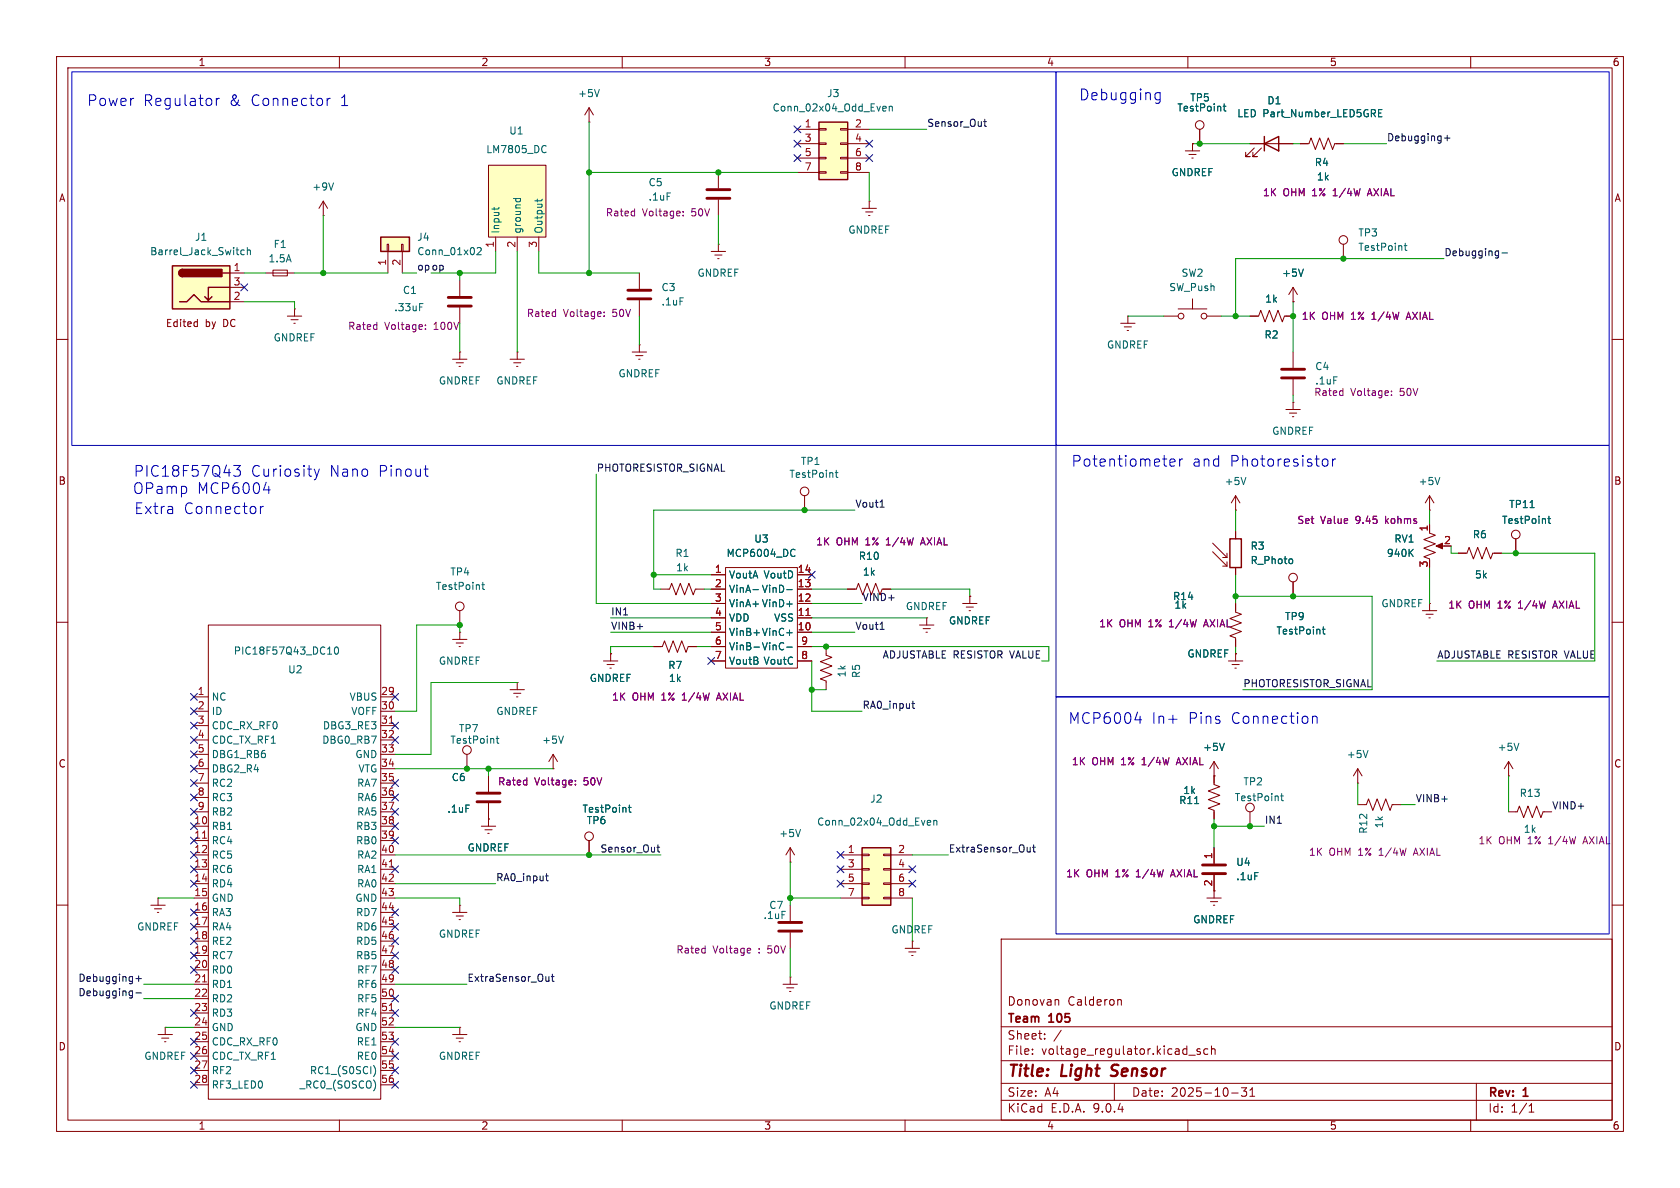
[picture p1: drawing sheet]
<svg xmlns="http://www.w3.org/2000/svg" width="297mm" height="210mm" viewBox="0 0 297 210" stroke-linecap="round" stroke-linejoin="round" font-family="sans-serif">
<g fill="none" stroke="#840000" stroke-width=".18">
<path d="M10 10h277v190h-277zM12 12h273v186h-273zM60 10v2M110 10v2M160 10v2M210 10v2M260 10v2M10 60h2M285 60h2M10 110h2M285 110h2M10 160h2"/>
<path d="M177 166h108v32h-108zM186.7 176.7h.3l.2 .2v.8M197.7 176.8h.5v.9M285 160h2M60 198v2M110 198v2M160 198v2M177 194.5h108M177 191.5h108M177 187.5h108M177 181.5h108M182.5 186.3v.1"/>
<path d="M182.5 185.5v.1M184.7 183.6v.1M184.7 182.8v.1M187.6 182.1l-1.3 2M197 191.5v3M210 198v2M210.2 186.5h1.1M212.2 185.5l-.4-.1-.2 .2 .1 .2 .5 .2v.3h-.6M213.5 185.5l-.4-.1-.3 .3v.4l.2 .2h.5M214.2 185.5l.2-.1 .3 .1 .1 .9M214.2 184.9v1.5M217.7 193.2h1.2"/>
<path d="M219.5 192.3h.9l-.5 .6 .4 .1v.7l-.2 .1h-.4l-.2-.1M221 193.8h.8M221 192.7l.4-.4v1.5M260 198v2M261 191.5v6.5M270.3 196.6h.9M270.3 195.5l.4-.4v1.5"/>
</g>
<path d="M196.4 190.1l.2 .1M196.7 188.4l-.1 .2v.4" fill="none" stroke="#840000" stroke-width=".4"/>
<path d="M144.8 21.6h5.1v10.2h-5.1z" fill="#ffffc2"/>
<path d="M144.8 21.6h5.1v10.2h-5.1zM223.5 25.4l2.6-1.3v2.6zM223.5 24.1v2.6" fill="none" stroke="#840000" stroke-width=".25"/>
<g fill="none" stroke="#840000" stroke-width=".18">
<path d="M104.1 19.1l-.7 1.2M104.1 19.1l.8 1.2M104.1 19.1v2.5M104.1 21.6h.1M127 30.5v2.8M127 35.3v2.8M141 22.9h3.8M141 25.4h3.8M141 27.9h3.8M141 30.5h3.8M144.8 22.7h1.2v.3h-1.2zM144.8 25.3h1.2v.2h-1.2z"/>
<path d="M144.8 27.8h1.2v.3h-1.2zM144.8 30.4h1.2v.2h-1.2zM148.6 22.7h1.3v.3h-1.3zM148.6 25.3h1.3v.2h-1.3zM148.6 27.8h1.3v.3h-1.3zM148.6 30.4h1.3v.2h-1.3zM149.9 22.9h3.8M149.9 25.4h3.8M149.9 27.9h3.8M149.9 30.5h3.8M152.4 36.8h2.5M153 37.5h1.3"/>
<path d="M153.5 38.1h.3M153.7 35.6h.1M153.7 35.6v1.2M209.5 26.7h2.6M210.2 27.3h1.3M210.7 27.9h.2M210.8 25.4h.1M210.8 25.4v1.3M212.1 22.9v2.5M221 25.4h7.6M221.7 26.2l-1.5 1.5h.8h-.8v-.8M223 26.2l-1.5 1.5h.7h-.7v-.8"/>
<path d="M81.3 49.5v2.8M81.3 54.4v2.8M125.7 44.5h2.6M126.4 45.1h1.2M126.9 45.7h.2M127 43.2h.1M127 43.2v1.3M198.1 57.2h2.6M198.8 57.8h1.2M199.3 58.4h.2M199.4 55.9h.1M199.4 55.9v1.3"/>
<path d="M205.7 55.9h2.6M208.3 54.6h5.1M210.8 52.8v1.8M213.4 55.9h2.5M237.5 43.2v2.5M80 63.5h2.5M80.6 64.1h1.3M81.2 64.8h.2M81.3 62.2h.1M81.3 62.2v1.3M142.2 87.6v2.6M36.8 110.5h30.5v83.8h-30.5z"/>
<path d="M125.7 101.6h2.6M125.7 104.1h2.6M125.7 106.7h2.6M125.7 109.2h2.6M125.7 111.8h2.6M125.7 114.3h2.6M125.7 116.8h2.6M128.3 100.3h12.7v17.8h-12.7zM141 101.6h2.5M141 104.1h2.5M141 106.7h2.5M141 109.2h2.5"/>
<path d="M141 111.8h2.5M141 114.3h2.5M141 116.8h2.5M218.4 106.7v1.5l1.1 .4-2.1 .7 2.1 .8-2.1 .8 2.1 .7-2.1 .8 1 .4v1.5M34.3 123.2h2.5M34.3 125.7h2.5M34.3 128.3h2.5M34.3 130.8h2.5M34.3 133.4h2.5M34.3 135.9h2.5M34.3 138.4h2.5M67.3 123.2h2.5"/>
<path d="M67.3 125.7h2.5M67.3 128.3h2.5M67.3 130.8h2.5M67.3 133.4h2.5M67.3 135.9h2.5M67.3 138.4h2.5M214.6 137.2h.1M214.6 134.6l-.7 1.3M214.6 134.6l.8 1.3M214.6 134.6v2.6M240 138.4h.1M240 135.9l-.7 1.3"/>
<path d="M240 135.9l.8 1.3M240 135.9v2.5M34.3 141h2.5M34.3 143.5h2.5M34.3 146.1h2.5M34.3 148.6h2.5M34.3 151.1h2.5M34.3 153.7h2.5M34.3 156.2h2.5M34.3 158.8h2.5M67.3 141h2.5M67.3 143.5h2.5"/>
<path d="M67.3 146.1h2.5M67.3 148.6h2.5M67.3 151.1h2.5M67.3 153.7h2.5M67.3 156.2h2.5M67.3 158.8h2.5M85.1 146.1h2.5M85.7 146.7h1.3M86.2 147.3h.3M86.4 144.8h.1M86.4 144.8v1.3M139.7 152.4h.1"/>
<path d="M139.7 149.9l-.8 1.2M139.7 149.9l.8 1.2M139.7 149.9v2.5M221 143.5v2.6M240 142.2h1.6l.3-1 .8 2.1 .8-2.1 .7 2.1 .8-2.1 .7 2.1 .4-1.1h1.5M34.3 161.3h2.5M34.3 163.8h2.5M34.3 166.4h2.5M34.3 168.9h2.5M34.3 171.5h2.5M34.3 174h2.5M34.3 176.5h2.5"/>
<path d="M34.3 179.1h2.5M67.3 161.3h2.5M67.3 163.8h2.5M67.3 166.4h2.5M67.3 168.9h2.5M67.3 171.5h2.5M67.3 174h2.5M67.3 176.5h2.5M67.3 179.1h2.5M34.3 181.6h2.5M34.3 184.2h2.5M34.3 186.7h2.5"/>
<path d="M34.3 189.2h2.5M34.3 191.8h2.5M67.3 181.6h2.5M67.3 184.2h2.5M67.3 186.7h2.5M67.3 189.2h2.5M67.3 191.8h2.5"/>
<circle cx="212.1" cy="22.1" r=".76"/>
<circle cx="208.8" cy="55.9" r=".51"/>
<circle cx="212.9" cy="55.9" r=".51"/>
<circle cx="237.5" cy="42.4" r=".76"/>
<circle cx="142.2" cy="86.9" r=".76"/>
<circle cx="221" cy="142.7" r=".76"/>
</g>
<g fill="none" stroke="#006464" stroke-width=".18">
<path d="M106 15.8l-.5 1.3M156.2 18.8h.4l.1 .3-.6 .1M156.6 19.6h-.4M157.2 18.9l.2-.1h.3l.1 .8M157.2 18.8v.8M216.2 18.8h.5M216.4 18.4v1l.3 .2M243.7 20h.4M244.3 19.4h-.6v1.2h.6M74.2 53.7h.6M248.2 43.4h.5M248.4 43v1.1l.3 .2"/>
<path d="M140.2 97.1l.3 .1M140.5 98.2l-.3 .2M147.7 83.6h.4M147.8 83.1v1.1l.3 .2M57.9 115.6h.7M59.2 114.5l.2-.1a.68 .68 0 0 1 .5 .6 .68 .68 0 0 1-.5 .6l-.2-.1-.1-.3zM133.1 104.2h1M133.3 114.4h1M139.1 114.4h1M139.1 104.2h1M139.1 106.8h1M139.1 111.9h1"/>
<path d="M216.4 131.4l-.4 1.3M241.8 132.7l-.4 1.2M141.5 146.6l-.4 1.3M226.4 140.7h.5M226.6 140.3v1.1l.3 .1M66 188.4a1.46 1.46 0 0 1 0 1.9"/>
</g>
<path d="M125 33.5h4M125 35.1h4M79.2 52.6h4.1M79.2 54.1h4.1" fill="none" stroke="#840000" stroke-width=".51"/>
<path d="M120.8 38.1v.1M120.8 37.4v.1M75.2 58.1v.1M75.2 57.5v.1" fill="none" stroke="#840084" stroke-width=".18"/>
<path d="M142.5 108.8h.7M68.8 127.9h.7M35.8 148.2h.7M68.8 153.3h.7M35.8 173.6h.7M68.8 178.7h.7" fill="none" stroke="#a90000" stroke-width=".18"/>
<path d="M86.4 29.2h10.1v12.7h-10.1z" fill="#ffffc2"/>
<g fill="none" stroke="#840000" stroke-width=".18">
<path d="M57.1 38.1h.1M57.1 35.6l-.7 1.2M57.1 35.6l.8 1.2M57.1 35.6v2.5M86.4 29.2h10.1v12.7h-10.1zM87.6 41.9v2.6M91.4 41.9v2.6M95.2 41.9v2.6M113 48.3v2.8M113 53.1v2.8M90.2 63.5h2.5M90.8 64.1h1.3"/>
<path d="M91.3 64.8h.3M91.4 62.2h.1M91.4 62.2v1.3M111.8 62.2h2.5M112.4 62.9h1.3M112.9 63.5h.3M113 61h.1M113 61v1.2M227.3 72.4h2.6M228 73h1.2M228.5 73.7h.2M228.6 71.1h.1"/>
<path d="M228.6 71.1v1.3M214.4 96l2.5 2.6M214.4 97.5l2.5 2.6M216.2 98.6h.7M216.9 97.8v.8M216.9 99.3v.8M218.4 90.2h.1M218.4 87.6v2.6M218.4 94v1.3M218.4 87.6l-.7 1.3M218.4 87.6l.8 1.3M252.7 90.2h.1"/>
<path d="M252.7 94.2l1 .4-2 .8 2 .7-2 .8 2 .8-2 .7 1 .4v.3M252.7 87.6l-.7 1.3M252.7 87.6l.8 1.3M252.7 87.6v2.6M252.7 92.7v1.3M254.3 96.5h1M257.8 97.8h1.5l.4-1 .8 2 .7-2 .8 2 .8-2 .7 2 .4-1h1.5M268 95.3v2.5M80 113h2.5M80.6 113.7h1.3M81.2 114.3h.2M81.3 111.8h.1"/>
<path d="M81.3 108v2.5M81.3 111.8v1.2M106.7 116.8h2.5M107.3 117.5h1.3M107.8 118.1h.3M107.9 115.6h.1M107.9 115.6v1.2M115.6 114.3h1.5l.4-1 .7 2 .8-2 .8 2 .7-2 .8 2 .4-1h1.5M116.8 104.1h1.6l.3-1 .8 2.1 .8-2.1 .7 2.1 .8-2.1 .8 2.1 .3-1.1h1.6M146 114.3v1.5l1.1 .4-2.1 .8 2.1 .7-2.1 .8 2.1 .8-2.1 .7 1 .4v1.5M149.9 104.1h1.5l.4-1 .7 2.1 .8-2.1 .8 2.1 .7-2.1 .8 2.1 .4-1.1h1.5M170.2 106.7h2.5"/>
<path d="M170.8 107.3h1.3M171.3 108h.3M171.4 105.4h.1M171.4 105.4v1.3M216.2 100.1h.7M217.2 116.8h2.5M217.8 117.5h1.3M218.3 118.1h.3M218.4 115.6h.1M218.4 100.3v1.3M218.4 115.6v1.2M228.6 102.9v2.5"/>
<path d="M251.5 108h2.5M252.1 108.6h1.3M252.6 109.2h.3M252.7 106.7h.1M252.7 106.7v1.3M86.4 137.2v2.8M90.2 121.9h2.5M90.8 122.6h1.3M91.3 123.2h.3M91.4 120.7h.1M91.4 120.7v1.2M97.8 135.9h.1"/>
<path d="M97.8 133.4l-.8 1.2M97.8 133.4l.8 1.2M97.8 133.4v2.5M214.6 137.2v1.5l1 .4-2 .7 2 .8-2 .8 2 .7-2 .8 1 .4v1.5M266.7 137.2h.1M266.7 134.6l-.8 1.3M266.7 134.6l.8 1.3M266.7 134.6v2.6M27.9 158.8h.1M27.9 158.8v1.2M86.4 142v2.8M104.1 148.6v2.5"/>
<path d="M213.4 158.8h2.5M214 159.4h1.3M214.6 157.5h.1M214.6 149.9v2.8M214.6 154.7v4.1M266.7 143.5h1.5l.4-1 .8 2 .7-2 .8 2 .8-2 .7 2 .4-1h1.5M26.7 160h2.5M27.3 160.7h1.3M27.8 161.3h.3M80 161.3h2.5M80.6 161.9h1.3M81.2 162.6h.2"/>
<path d="M81.3 160h.1M81.3 160v1.3M138.4 174h2.6M139.1 174.6h1.2M139.6 175.3h.2M139.7 172.7h.1M139.7 172.7v1.3M214.5 160h.3M27.9 182.9h2.6M28.6 183.5h1.2M29.1 184.2h.2M29.2 181.6h.1"/>
<path d="M29.2 181.6v1.3M80 182.9h2.5M80.6 183.5h1.3M81.2 184.2h.2M81.3 181.6h.1M81.3 181.6v1.3"/>
<circle cx="268" cy="94.5" r=".76"/>
<circle cx="81.3" cy="107.2" r=".76"/>
<circle cx="228.6" cy="102.1" r=".76"/>
<circle cx="104.1" cy="147.8" r=".76"/>
</g>
<g fill="none" stroke="#006464" stroke-width=".18">
<path d="M59 32.3l-.5 1.3M87.4 36.6v.5M88.2 36.6l-.1 .3M90.7 35.1h1.3M91.2 35.1v.3M92 35.1v.3M95 35.2v.5M95.8 35.2l-.2 .3h-1M96.3 25.7l.2 .1M96.5 26.9l-.2 .1M220.3 84.4l-.5 1.3M228.4 98.9l.1 .1-.1 .6"/>
<path d="M249.3 97.6l.5 .8M249.8 97.1l-.7 .7M254.5 84.4l-.4 1.3M270.5 89.7h.7M273.6 91.7h.5M273.8 91.3v1l.3 .2M85.2 103.4h.5M85.4 102.9v1.1l.3 .2M233.8 111.2h.5M233.9 110.8v1.1l.4 .2M99.6 130.1l-.4 1.3M268.5 131.4l-.4 1.3"/>
<path d="M111.1 142.7h.5M111.3 142.3v1.1l.3 .2M211.2 142.1h.7"/>
</g>
<path d="M111 51.3h4.1M111 52.8h4.1M84.3 140.2h4.1M84.3 141.7h4.1M212.6 152.9h4.1M212.6 154.4h4.1" fill="none" stroke="#840000" stroke-width=".51"/>
<path d="M106.8 55.8v.2M106.8 55.2v.1M101.7 138.6v.2M101.7 138v.1" fill="none" stroke="#840084" stroke-width=".18"/>
<path d="M217.4 95.3h2.1v5h-2.1z" fill="none" stroke="#840000" stroke-width=".25"/>
<path d="M253.9 96.5l1.1-.5v1z" fill="#840000" stroke="#840000" stroke-width=".18"/>
<path d="M67.3 41.9h5.1v2.6h-5.1z" fill="#ffffc2"/>
<path d="M67.3 41.9h5.1v2.6h-5.1z" fill="none" stroke="#840000" stroke-width=".25"/>
<g fill="none" stroke="#840000" stroke-width=".18">
<path d="M50.8 55.9h2.5M51.4 56.5h1.3M51.9 57.2h.3M52.1 54.6h.1M52.1 54.6v1.3M68.5 43.2h.2v1.3h-.2zM68.6 44.5v3.8M71 43.2h.2v1.3h-.2zM71.1 44.5v3.8M221 55.9h1.5l.4-1 .7 2 .8-2 .8 2 .7-2 .8 2 .4-1h1.5M228.6 53.3h.1M228.6 50.8v2.5"/>
<path d="M228.6 50.8l-.8 1.3M228.6 50.8l.8 1.3M228.6 62.2v2.8M228.6 67.1v2.8M162.6 110.5h2.5M163.2 111.1h1.3M163.7 111.8h.3M163.8 109.2h.1M163.8 109.2v1.3M82.5 133.4v2.5"/>
<circle cx="82.5" cy="132.6" r=".76"/>
</g>
<path d="M84.4 43.9l.4-.1 .3 .3-.8 .9h.8M230.4 47.6l-.4 1.2M87.7 130.5h.5M87.9 130.1v1.1l.3 .2" fill="none" stroke="#006464" stroke-width=".18"/>
<path d="M226.6 65.3h4M226.6 66.8h4" fill="none" stroke="#840000" stroke-width=".51"/>
<path d="M246 69.8v.1M246 69.1v.2" fill="none" stroke="#840084" stroke-width=".18"/>
<path d="M152.4 149.9h5.1v10.1h-5.1z" fill="#ffffc2"/>
<path d="M152.4 149.9h5.1v10.1h-5.1z" fill="none" stroke="#840000" stroke-width=".25"/>
<g fill="none" stroke="#840000" stroke-width=".18">
<path d="M148.6 151.1h3.8M148.6 153.7h3.8M148.6 156.2h3.8M148.6 158.8h3.8M152.4 151h1.3v.3h-1.3zM152.4 153.5h1.3v.3h-1.3zM152.4 156.1h1.3v.2h-1.3zM152.4 158.6h1.3v.3h-1.3zM156.2 151h1.3v.3h-1.3zM156.2 153.5h1.3v.3h-1.3zM156.2 156.1h1.3v.2h-1.3zM156.2 158.6h1.3v.3h-1.3z"/>
<path d="M157.5 151.1h3.8M157.5 153.7h3.8M157.5 156.2h3.8M157.5 158.8h3.8"/>
</g>
<path d="M164.1 145l.4 .1v.2l-.6 .1M164.5 145.8l-.4 .1M165.1 145.1l.2-.1 .3 .1v.8M165.1 145v.9" fill="none" stroke="#006464" stroke-width=".18"/>
<path d="M30.5 47h10.1v7.6h-10.1z" fill="#ffffc2"/>
<path d="M30.5 47h10.1v7.6h-10.1zM31.7 53.3h1.3l1.3-1.2 1.3 1.2h5M32.3 47.6a.64 .64 0 0 0-.7 .7 .64 .64 0 0 0 .7 .6M37.5 52.5l-.7 .6M39.4 48.3h1.2M40.6 50.8h-3.8v2.3l-.6-.6" fill="none" stroke="#840000" stroke-width=".25"/>
<g fill="#840000" stroke="#840000" stroke-width=".25">
<path d="M31.8 47.8l.5-.2v1.3a.63 .63 0 0 1-.6-.4 .63 .63 0 0 1 .1-.7z"/>
<path d="M32.3 47.6h6.9v1.3h-6.9z"/>
</g>
<g fill="none" stroke="#840000" stroke-width=".18">
<path d="M210.8 25.4h.1M212.1 22.9v2.5M221 25.4h2.5M226.1 25.4h2.5M229.9 25.4h1.5l.4-1 .7 2 .8-2 .8 2 .7-2 .8 2 .4-1h1.5M34.5 56.9h.4M34.9 56.5v1.2M34.9 57.7h-.4M40.6 48.3h2.6M40.6 50.8h2.6M40.6 53.3h2.6M47 48.3h5.1"/>
<path d="M48.3 47.8h2.5v1h-2.5zM221 55.9h1.2M227.3 55.9h1.3M228.6 53.3h.1M218.4 94v1.3M252.7 92.7v1.3M257.8 97.8h1.3M264.2 97.8h1.2M268 95.3v2.5M107.9 115.6h.1M115.6 114.3h1.2M121.9 114.3h1.3"/>
<path d="M125.7 114.3h2.6M125.7 101.6h2.6M125.7 104.1h2.6M125.7 106.7h2.6M125.7 109.2h2.6M125.7 111.8h2.6M125.7 116.8h2.6M141 114.3h2.5M141 101.6h2.5M141 104.1h2.5M141 106.7h2.5M141 109.2h2.5"/>
<path d="M141 111.8h2.5M141 116.8h2.5M149.9 104.1h1.2M156.2 104.1h1.3M171.4 105.4h.1M218.4 115.6h.1M218.4 100.3v1.3M218.4 106.7v1.3M218.4 113v1.3M228.6 102.9v2.5M86.4 137.2v2.8M214.6 137.2h.1"/>
<path d="M214.6 137.2v1.2M86.4 144.8h.1M86.4 142v2.8M104.1 148.6v2.5M214.6 157.5h.1M214.6 143.5v1.3M214.6 149.9v2.8M214.6 154.7v2.8M139.7 160v2.8M139.7 164.8v2.8M160 167.6h2.6M160.7 168.3h1.2"/>
<path d="M161.2 168.9h.2M161.3 166.4h.1M161.3 166.4v1.2"/>
</g>
<g fill="none" stroke="#006464" stroke-width=".18">
<path d="M216.2 18.8h.5M216.4 18.4v1l.3 .2M243.7 20h.4M244.3 19.4h-.6v1.2h.6M43.2 44.2h-.4l-.2 .2 .1 .6h.5M43.7 44.3l.2-.1h.3l.1 .8M43.7 43.8v1.2M230.4 47.6l-.4 1.2M140.2 97.1l.3 .1M140.5 98.2l-.3 .2M228.4 98.9l.1 .1-.1 .6M249.3 97.6l.5 .8"/>
<path d="M249.8 97.1l-.7 .7M270.5 89.7h.7M273.6 91.7h.5M273.8 91.3v1l.3 .2M133.1 104.2h1M133.3 114.4h1M139.1 104.2h1M139.1 114.4h1M139.1 106.8h1M139.1 111.9h1M233.8 111.2h.5M233.9 110.8v1.1l.4 .2"/>
<path d="M216.4 131.4l-.4 1.3M111.1 142.7h.5M111.3 142.3v1.1l.3 .2M211.2 142.1h.7"/>
</g>
<path d="M137.7 163.1h4M137.7 164.6h4" fill="none" stroke="#840000" stroke-width=".51"/>
<path d="M101.7 138.6v.2M101.7 138v.1M132.5 167.6l.2 .3-.6 .2M132.6 168.4l-.1 .1" fill="none" stroke="#840084" stroke-width=".18"/>
<g fill="none" stroke="#0f0f0f" stroke-width=".18">
<path d="M173.9 21.5h.5M174.1 21.1v1.1l.3 .1M255.4 24.4h.9M255.9 23.9v1M265.5 44.7h1M155.6 89.7h.7M155.6 111.2h.7M161.2 124.4h.5M161.4 123.9v1.1l.3 .2M96.4 154.9h.5M96.6 154.4v1.1l.3 .2M116.1 149.8h.5"/>
<path d="M116.3 149.3v1.1l.3 .2M182.1 149.8v.8M182.1 150.5l-.3 .1M182.6 149.8h.4M182.7 149.3v1.1l.3 .2M24 173h1M24 175.5h1M24.5 172.5v1M97 172.6v.9M97 173.4l-.3 .1M97.5 172.6h.5M97.6 172.2v1.1l.4 .2"/>
</g>
<g fill="none" stroke="#009600" stroke-width=".18">
<path d="M57.1 38.1v10.2M104.1 30.5h36.9M104.1 21.6v26.7M127 38.1v5.1M153.7 22.9h10.1M153.7 30.5v5.1M210.8 25.4h10.2M228.6 25.4h1.3M237.5 25.4h7.6M43.2 48.3h3.8M43.2 53.3h8.9v1.3M52.1 48.3h16.5"/>
<path d="M71.1 48.3h2.6M81.3 48.3v1.2M81.3 57.2v5M87.6 44.5v3.8h-11.4M91.4 44.5v17.7M95.2 44.5v3.8h17.8M113 55.9v5.1M199.4 55.9h6.3M215.9 55.9h5.1M228.6 53.3v8.9M255.3 45.7h-36.9v10.2M228.6 69.9v1.2"/>
<path d="M105.4 83.8v22.9h20.3M151.1 90.2h-35.5v13.9h1.2M218.4 90.2v3.8M252.7 90.2v2.5M256.5 96.5v1.3h1.3M265.4 97.8h16.5v19h-27.9M81.3 111.8v-1.3h-7.6v15.2h-3.9M107.9 111.8h17.8M107.9 109.2h17.8M115.6 114.3h-7.7v1.3M115.6 101.6h10.1M123.2 114.3h2.5"/>
<path d="M124.5 104.1h1.2M143.5 111.8h7.6M143.5 109.2h20.3M143.5 114.3h41.9v2.5h-1.3M143.5 116.8v8.9h8.9M143.5 106.7h8.9M143.5 104.1h6.4M157.5 104.1h13.9v1.3M218.4 105.4h24.2v16.5h-22.9M218.4 101.6v5.1M218.4 114.3v1.3M252.7 100.3v6.4"/>
<path d="M69.8 135.9h28M86.4 135.9v1.3M91.4 120.7h-15.2v12.7h-6.4M143.5 121.9h2.5M240 138.4v3.8M266.7 137.2v6.3M27.9 158.8h6.4M69.8 158.8h11.5v1.2M69.8 151.1h47M69.8 156.2h17.8M139.7 158.8h8.9M139.7 152.4v7.6"/>
<path d="M161.3 151.1h6.3M161.3 158.8v7.6M214.6 144.8v5.1M214.6 146.1h8.9M247.6 142.2h2.6M25.4 174h8.9M25.4 176.5h8.9M69.8 174h12.7M139.7 167.6v5.1M29.2 181.6h5.1M69.8 181.6h11.5"/>
</g>
<g fill="none" stroke="#000084" stroke-width=".18">
<path d="M140.4 24.8l1.2 1.2M140.4 22.3l1.2 1.2M140.4 27.3l1.2 1.2M141.6 24.8l-1.2 1.2M141.6 22.3l-1.2 1.2M141.6 27.3l-1.2 1.2M153.1 24.8l1.2 1.2M153.1 27.3l1.2 1.2M154.3 24.8l-1.2 1.2M154.3 27.3l-1.2 1.2M42.6 50.2l1.2 1.2M43.8 50.2l-1.2 1.2"/>
<path d="M125.1 116.2l1.2 1.2M126.3 116.2l-1.2 1.2M142.9 101l1.2 1.2M144.1 101l-1.2 1.2M33.7 122.6l1.2 1.2M33.7 137.8l1.2 1.2M33.7 127.7l1.2 1.2M33.7 130.2l1.2 1.2M33.7 132.7l1.2 1.3M33.7 125.1l1.2 1.2M33.7 135.3l1.2 1.2M34.9 122.6l-1.2 1.2"/>
<path d="M34.9 137.8l-1.2 1.2M34.9 127.7l-1.2 1.2M34.9 130.2l-1.2 1.2M34.9 132.7l-1.2 1.3M34.9 125.1l-1.2 1.2M34.9 135.3l-1.2 1.2M69.2 127.7l1.3 1.2M69.2 130.2l1.3 1.2M69.2 122.6l1.3 1.2M69.2 137.8l1.3 1.2M70.5 127.7l-1.3 1.2M70.5 130.2l-1.3 1.2"/>
<path d="M70.5 122.6l-1.3 1.2M70.5 137.8l-1.3 1.2M33.7 155.6l1.2 1.2M33.7 153.1l1.2 1.2M33.7 150.5l1.2 1.2M33.7 142.9l1.2 1.2M33.7 145.4l1.2 1.3M33.7 148l1.2 1.2M33.7 140.4l1.2 1.2M34.9 155.6l-1.2 1.2M34.9 153.1l-1.2 1.2M34.9 150.5l-1.2 1.2"/>
<path d="M34.9 142.9l-1.2 1.2M34.9 145.4l-1.2 1.3M34.9 148l-1.2 1.2M34.9 140.4l-1.2 1.2M69.2 142.9l1.3 1.2M69.2 148l1.3 1.2M69.2 153.1l1.3 1.2M69.2 145.4l1.3 1.3M69.2 140.4l1.3 1.2M70.5 153.1l-1.3 1.2M70.5 142.9l-1.3 1.2M70.5 148l-1.3 1.2"/>
<path d="M70.5 145.4l-1.3 1.3M70.5 140.4l-1.3 1.2M148 150.5l1.2 1.2M148 153.1l1.2 1.2M148 155.6l1.2 1.2M149.2 150.5l-1.2 1.2M149.2 153.1l-1.2 1.2M149.2 155.6l-1.2 1.2M160.7 155.6l1.2 1.2M160.7 153.1l1.2 1.2M161.9 155.6l-1.2 1.2M161.9 153.1l-1.2 1.2"/>
<path d="M33.7 160.7l1.2 1.2M33.7 178.5l1.2 1.2M33.7 165.8l1.2 1.2M33.7 163.2l1.2 1.2M33.7 168.3l1.2 1.2M33.7 170.8l1.2 1.3M34.9 178.5l-1.2 1.2M34.9 165.8l-1.2 1.2M34.9 160.7l-1.2 1.2M34.9 163.2l-1.2 1.2M34.9 168.3l-1.2 1.2M34.9 170.8l-1.2 1.3"/>
<path d="M69.2 163.2l1.3 1.2M69.2 168.3l1.3 1.2M69.2 160.7l1.3 1.2M69.2 165.8l1.3 1.2M69.2 170.8l1.3 1.3M69.2 178.5l1.3 1.2M69.2 175.9l1.3 1.2M70.5 163.2l-1.3 1.2M70.5 168.3l-1.3 1.2M70.5 160.7l-1.3 1.2M70.5 165.8l-1.3 1.2M70.5 170.8l-1.3 1.3"/>
<path d="M70.5 178.5l-1.3 1.2M70.5 175.9l-1.3 1.2M33.7 191.2l1.2 1.2M33.7 188.6l1.2 1.2M33.7 183.5l1.2 1.3M33.7 186.1l1.2 1.2M34.9 191.2l-1.2 1.2M34.9 188.6l-1.2 1.2M34.9 183.5l-1.2 1.3M34.9 186.1l-1.2 1.2M69.2 191.2l1.3 1.2M69.2 188.6l1.3 1.2"/>
<path d="M69.2 183.5l1.3 1.3M69.2 186.1l1.3 1.2M70.5 191.2l-1.3 1.2M70.5 188.6l-1.3 1.2M70.5 183.5l-1.3 1.3M70.5 186.1l-1.3 1.2"/>
</g>
<g fill="none" stroke="#0000c2" stroke-width=".18">
<path d="M12.7 12.7h174v66h-174zM38.2 17.4v1.3M38.8 17.4l-.4 .1-.2 .3M57.8 17.4v1.3M58.4 17.4l-.4 .1-.2 .3M186.7 12.7h97.8v66h-97.8zM204.3 17.5l.3 .1h.5M205.1 16.4v1.5a.52 .52 0 0 1-.8 .3M205.1 16.5l-.5-.1-.3 .2M186.7 78.7h97.8v44.5h-97.8zM41.3 82.3h1.2l-.6 .7a.52 .52 0 0 1 .6 .4v.4l-.2 .3-.2 .1-.7-.1M46 89.5v1.3"/>
<path d="M46.6 89.5l-.4 .1-.2 .3M46.6 86.6h1.2M47.5 86v1.2M55.6 82.9l.4 1.3M56 84.2l-.2 .4-.2 .2M56.5 82.9l-.5 1.3M75 82.9h.7M75.3 84.1l.4 .1M206.8 81.8l.9-.2-.1-.4-.5-.1-.3 .3 .1 .9 .2 .1 .5-.1M208.5 81.1v1.3M209.1 81.1l-.4 .1-.2 .3M233.9 81.2a.52 .52 0 0 1 .9 .3v.5a.52 .52 0 0 1-.9 .3"/>
<path d="M235.6 81.1v1.3M236.1 81.1l-.3 .1-.2 .3M186.7 123.2h97.8v41.9h-97.8zM200.6 127.2h1.2M201.5 126.6v1.3M232 126.6v1.3M232 126.8a.47 .47 0 0 1 .8 .1v1"/>
</g>
<path d="M142.5 108.8h.7" fill="none" stroke="#a90000" stroke-width=".18"/>
<g fill="#009600" stroke="#009600" stroke-width=".18">
<circle cx="104.1" cy="30.5" r=".46"/>
<circle cx="127" cy="30.5" r=".46"/>
<circle cx="104.1" cy="48.3" r=".46"/>
<circle cx="57.1" cy="48.3" r=".46"/>
<circle cx="81.3" cy="48.3" r=".46"/>
<circle cx="104.1" cy="151.1" r=".46"/>
<circle cx="86.4" cy="135.9" r=".46"/>
<circle cx="115.6" cy="101.6" r=".46"/>
<circle cx="81.3" cy="110.5" r=".46"/>
<circle cx="82.5" cy="135.9" r=".46"/>
<circle cx="146" cy="114.3" r=".46"/>
<circle cx="143.5" cy="121.9" r=".46"/>
<circle cx="139.7" cy="158.8" r=".46"/>
<circle cx="142.2" cy="90.2" r=".46"/>
<circle cx="218.4" cy="55.9" r=".46"/>
<circle cx="237.5" cy="45.7" r=".46"/>
<circle cx="228.6" cy="55.9" r=".46"/>
<circle cx="212.1" cy="25.4" r=".46"/>
<circle cx="268" cy="97.8" r=".46"/>
<circle cx="221" cy="146.1" r=".46"/>
<circle cx="218.4" cy="105.4" r=".46"/>
<circle cx="228.6" cy="105.4" r=".46"/>
<circle cx="214.6" cy="146.1" r=".46"/>
</g>
<g font-size="2.8" fill="#840000">
<text x="178" y="190.9">Title:</text>
<text x="187.7" y="190.9">Light</text>
<text x="197.3" y="190.9">Sensor</text>
</g>
<g font-size="2.7" fill="#0000c2">
<text x="190.7" y="17.9">Debugging</text>
<text x="15.3" y="19">Power</text>
<text x="25.3" y="19">Regulator</text>
<text x="40.5" y="19">&amp;</text>
<text x="44.4" y="19">Connector</text>
<text x="60.3" y="19">1</text>
<text x="189.4" y="82.7">Potentiometer</text>
<text x="210.8" y="82.7">and</text>
<text x="217.5" y="82.7">Photoresistor</text>
<text x="23.4" y="87.5">OPamp</text>
<text x="23.7" y="84.5">PIC18F57Q43</text>
<text x="34.8" y="87.5">MCP6004</text>
<text x="44.4" y="84.5">Curiosity</text>
<text x="58.4" y="84.5">Nano</text>
<text x="67.1" y="84.5">Pinout</text>
<text x="23.6" y="91.1">Extra</text>
<text x="32.4" y="91.1">Connector</text>
<text x="188.8" y="128.2">MCP6004</text>
<text x="203.6" y="128.2">In+</text>
<text x="210.1" y="128.2">Pins</text>
<text x="217.7" y="128.2">Connection</text>
</g>
<g font-size="2.1" fill="#840000">
<text x="178" y="178">Donovan</text>
<text x="188.7" y="178">Calderon</text>
<text x="178" y="184">Sheet:</text>
<text x="178" y="181.2">Team</text>
<text x="185.5" y="181.2">105</text>
<text x="178" y="186.7">File:</text>
<text x="184.1" y="186.7">voltage_regulator.kicad_sch</text>
<text x="178" y="196.9">KiCad</text>
<text x="178" y="194.1">Size:</text>
<text x="184.7" y="194.1">A4</text>
<text x="185.7" y="196.9">E.D.A.</text>
<text x="193.3" y="196.9">9.0.4</text>
<text x="200" y="194.1">Date:</text>
<text x="207" y="194.1">2025-10-31</text>
<text x="263" y="194.3">Rev:</text>
<text x="263" y="196.9">Id:</text>
<text x="267.1" y="196.9">1/1</text>
<text x="269.4" y="194.3">1</text>
</g>
<g font-size="1.8" fill="#840000">
<text x="35" y="11.9">1</text>
<text x="85" y="11.9">2</text>
<text x="135" y="11.9">3</text>
<text x="185" y="11.9">4</text>
<text x="235" y="11.9">5</text>
<text x="285" y="11.9">6</text>
<text x="10.3" y="35.9">A</text>
<text x="285.3" y="35.9">A</text>
<text x="29.2" y="58">Edited</text>
<text x="36.3" y="58">by</text>
<text x="39.6" y="58">DC</text>
<text x="10.3" y="85.9">B</text>
<text x="285.3" y="85.9">B</text>
<text x="10.3" y="135.9">C</text>
<text x="285.3" y="135.9">C</text>
<text x="10.3" y="185.9">D</text>
<text x="285.3" y="185.9">D</text>
<text x="35" y="199.9">1</text>
<text x="85" y="199.9">2</text>
<text x="135" y="199.9">3</text>
<text x="185" y="199.9">4</text>
<text x="235" y="199.9">5</text>
<text x="285" y="199.9">6</text>
</g>
<g font-size="1.8" fill="#006464">
<text x="102.1" y="17.4">+5V</text>
<text x="146.1" y="17.4">J3</text>
<text x="89.9" y="24">U1</text>
<text x="136.5" y="19.9">Conn_02x04_Odd_Even</text>
<text x="208" y="19.9">TestPoint</text>
<text x="210.3" y="18.1">TP5</text>
<text x="218.6" y="20.9">LED Part_Number_LED5GRE</text>
<text x="224" y="18.6">D1</text>
<text x="85.9" y="27.3">LM7805_DC</text>
<text x="232.3" y="29.6">R4</text>
<text x="55.1" y="33.9">+9V</text>
<text x="114.6" y="33.1">C5</text>
<text x="114.6" y="35.7">.1uF</text>
<text x="207" y="31.3">GNDREF</text>
<text x="232.7" y="32.1">1k</text>
<text x="88.5" y="41.4" transform="rotate(-90 88.5 41.4)">Input</text>
<text x="92.3" y="41.4" transform="rotate(-90 92.3 41.4)">ground</text>
<text x="96.1" y="41.4" transform="rotate(-90 96.1 41.4)">Output</text>
<text x="149.9" y="41.5">GNDREF</text>
<text x="26.4" y="45.3">Barrel_Jack_Switch</text>
<text x="34.4" y="42.8">J1</text>
<text x="47.4" y="46.6">1.5A</text>
<text x="48.3" y="44">F1</text>
<text x="73.7" y="42.8">J4</text>
<text x="73.7" y="45.3">Conn_01x02</text>
<text x="240" y="42">TP3</text>
<text x="240" y="44.6">TestPoint</text>
<text x="71.1" y="52.2">C1</text>
<text x="116.8" y="51.7">C3</text>
<text x="123.2" y="49.1">GNDREF</text>
<text x="206.6" y="51.7">SW_Push</text>
<text x="208.8" y="49.1">SW2</text>
<text x="223.6" y="53.7">1k</text>
<text x="226.6" y="49.1">+5V</text>
<text x="69.6" y="55.2">.33uF</text>
<text x="116.8" y="54.2">.1uF</text>
<text x="48.3" y="60.6">GNDREF</text>
<text x="195.6" y="61.8">GNDREF</text>
<text x="223.4" y="60">R2</text>
<text x="232.4" y="65.6">C4</text>
<text x="77.5" y="68.2">GNDREF</text>
<text x="87.6" y="68.2">GNDREF</text>
<text x="109.2" y="66.9">GNDREF</text>
<text x="224.8" y="77.1">GNDREF</text>
<text x="141.5" y="82.4">TP1</text>
<text x="139.5" y="84.7">TestPoint</text>
<text x="216.4" y="86">+5V</text>
<text x="250.7" y="86">+5V</text>
<text x="260.3" y="95.4">R6</text>
<text x="265.4" y="92.8">TestPoint</text>
<text x="266.7" y="90">TP11</text>
<text x="79.5" y="102">TP4</text>
<text x="119.3" y="98.7">R1</text>
<text x="119.4" y="101.2">1k</text>
<text x="128.3" y="98.7">MCP6004_DC</text>
<text x="133.2" y="96.1">U3</text>
<text x="151.7" y="99.2">R10</text>
<text x="152.4" y="102">1k</text>
<text x="221" y="97.4">R3</text>
<text x="221" y="99.9">R_Photo</text>
<text x="245.1" y="98.7">940K</text>
<text x="246.4" y="96.1">RV1</text>
<text x="77" y="104.5">TestPoint</text>
<text x="128.8" y="102.5">VoutA</text>
<text x="128.8" y="105">VinA-</text>
<text x="128.8" y="107.5">VinA+ VinD+</text>
<text x="134.6" y="105">VinD-</text>
<text x="134.9" y="102.5">VoutD</text>
<text x="207.3" y="106.3">R14</text>
<text x="207.5" y="107.8">1k</text>
<text x="244.1" y="107.5">GNDREF</text>
<text x="260.7" y="102.5">5k</text>
<text x="128.8" y="110.1">VDD</text>
<text x="128.8" y="112.6">VinB+ VinC+</text>
<text x="136.8" y="110.1">VSS</text>
<text x="160" y="108.1">GNDREF</text>
<text x="167.7" y="110.6">GNDREF</text>
<text x="225.6" y="112.4">TestPoint</text>
<text x="227.1" y="109.8">TP9</text>
<text x="41.2" y="115.9">PIC18F57Q43_DC10</text>
<text x="50.8" y="119.2">U2</text>
<text x="77.5" y="117.7">GNDREF</text>
<text x="118" y="118.5">R7</text>
<text x="128.8" y="115.2">VinB-</text>
<text x="128.8" y="117.7">VoutB</text>
<text x="134.6" y="115.2">VinC-</text>
<text x="134.9" y="117.7">VoutC</text>
<text x="149.7" y="119.8" transform="rotate(-90 149.7 119.8)">1k</text>
<text x="152.2" y="120" transform="rotate(-90 152.2 120)">R5</text>
<text x="209.8" y="116.4">GNDREF</text>
<text x="37.3" y="124.1">NC</text>
<text x="61.7" y="124.1">VBUS</text>
<text x="104.2" y="120.8">GNDREF</text>
<text x="118.2" y="120.8">1k</text>
<text x="37.3" y="126.6">ID</text>
<text x="37.3" y="129.1">CDC_RX_RF0</text>
<text x="37.3" y="131.7">CDC_TX_RF1</text>
<text x="56.9" y="131.7">DBG0_RB7</text>
<text x="57" y="129.1">DBG3_RE3</text>
<text x="62" y="126.6">VOFF</text>
<text x="79.5" y="131.7">TestPoint</text>
<text x="81" y="129.6">TP7</text>
<text x="87.6" y="126.6">GNDREF</text>
<text x="95.8" y="131.7">+5V</text>
<text x="37.3" y="134.2">DBG1_RB6</text>
<text x="37.3" y="136.8">DBG2_R4</text>
<text x="62.7" y="134.2">GND</text>
<text x="63.3" y="136.8">VTG</text>
<text x="212.6" y="132.9">+5V</text>
<text x="238" y="134.2">+5V</text>
<text x="264.7" y="132.9">+5V</text>
<text x="37.3" y="139.3">RC2</text>
<text x="37.3" y="141.8">RC3</text>
<text x="63" y="139.3">RA7</text>
<text x="63" y="141.8">RA6</text>
<text x="79" y="143.9">.1uF</text>
<text x="79.8" y="138.3">C6</text>
<text x="102.9" y="143.9">TestPoint</text>
<text x="153.7" y="142.1">J2</text>
<text x="208.4" y="142.3">R11</text>
<text x="209.1" y="140.6">1k</text>
<text x="218.2" y="141.8">TestPoint</text>
<text x="219.7" y="139">TP2</text>
<text x="268.6" y="141.1">R13</text>
<text x="37.3" y="144.4">RB2</text>
<text x="37.3" y="146.9">RB1</text>
<text x="37.3" y="149.5">RC4</text>
<text x="62.8" y="146.9">RB3</text>
<text x="62.8" y="149.5">RB0</text>
<text x="63" y="144.4">RA5</text>
<text x="103.6" y="145.9">TP6</text>
<text x="137.7" y="148.2">+5V</text>
<text x="144.4" y="146.2">Conn_02x04_Odd_Even</text>
<text x="241.9" y="147.5" transform="rotate(-90 241.9 147.5)">R12</text>
<text x="244.7" y="146.5" transform="rotate(-90 244.7 146.5)">1k</text>
<text x="37.3" y="152">RC5</text>
<text x="37.3" y="154.5">RC6</text>
<text x="63" y="152">RA2</text>
<text x="63" y="154.5">RA1</text>
<text x="82.6" y="150.7">GNDREF</text>
<text x="218.4" y="155.8">.1uF</text>
<text x="218.4" y="153.3">U4</text>
<text x="37.3" y="157.1">RD4</text>
<text x="37.3" y="159.6">GND</text>
<text x="62.7" y="159.6">GND</text>
<text x="63" y="157.1">RA0</text>
<text x="135.9" y="160.9">C7</text>
<text x="24.1" y="164.7">GNDREF</text>
<text x="37.3" y="162.2">RA3</text>
<text x="37.3" y="164.7">RA4</text>
<text x="37.3" y="167.2">RE2</text>
<text x="62.8" y="162.2">RD7</text>
<text x="62.8" y="164.7">RD6</text>
<text x="62.8" y="167.2">RD5</text>
<text x="77.5" y="166">GNDREF</text>
<text x="134.9" y="162.7">.1uF</text>
<text x="157.5" y="165.2">GNDREF</text>
<text x="210.8" y="163.4">GNDREF</text>
<text x="37.3" y="169.8">RC7</text>
<text x="37.3" y="172.3">RD0</text>
<text x="62.8" y="169.8">RB5</text>
<text x="63" y="172.3">RF7</text>
<text x="37.3" y="174.9">RD1</text>
<text x="37.3" y="177.4">RD2</text>
<text x="37.3" y="179.9">RD3</text>
<text x="63" y="174.9">RF6</text>
<text x="63" y="177.4">RF5</text>
<text x="63" y="179.9">RF4</text>
<text x="135.9" y="178.7">GNDREF</text>
<text x="37.3" y="182.5">GND</text>
<text x="37.3" y="185">CDC_RX_RF0</text>
<text x="62.7" y="182.5">GND</text>
<text x="63" y="185">RE1</text>
<text x="25.4" y="187.6">GNDREF</text>
<text x="37.3" y="187.6">CDC_TX_RF1</text>
<text x="37.3" y="190.1">RF2</text>
<text x="54.7" y="190.1">RC1_(S0SCI)</text>
<text x="63" y="187.6">RE0</text>
<text x="77.5" y="187.6">GNDREF</text>
<text x="37.3" y="192.6">RF3_LED0</text>
<text x="52.9" y="192.6">_RC0_(SOSCO)</text>
</g>
<g font-size="1.8" fill="#a90000">
<text x="142.2" y="22.6">1</text>
<text x="151.1" y="22.6">2</text>
<text x="142.2" y="25.1">3</text>
<text x="142.2" y="27.7">5</text>
<text x="151.1" y="25.1">4</text>
<text x="151.1" y="27.7">6</text>
<text x="142.2" y="30.2">7</text>
<text x="151.1" y="30.2">8</text>
<text x="68.3" y="47.1" transform="rotate(-90 68.3 47.1)">1</text>
<text x="70.9" y="47.1" transform="rotate(-90 70.9 47.1)">2</text>
<text x="87.4" y="43.9" transform="rotate(-90 87.4 43.9)">1</text>
<text x="91.2" y="43.9" transform="rotate(-90 91.2 43.9)">2</text>
<text x="95" y="43.9" transform="rotate(-90 95 43.9)">3</text>
<text x="41.2" y="48">1</text>
<text x="41.2" y="50.5">3</text>
<text x="41.2" y="53.1">2</text>
<text x="252.5" y="94.1" transform="rotate(-90 252.5 94.1)">1</text>
<text x="126.3" y="101.3">1</text>
<text x="140.9" y="101.3">14</text>
<text x="252.5" y="100.4" transform="rotate(-90 252.5 100.4)">3</text>
<text x="255.2" y="96.3">2</text>
<text x="126.3" y="103.9">2</text>
<text x="126.3" y="106.4">3</text>
<text x="140.9" y="103.9">13</text>
<text x="140.9" y="106.4">12</text>
<text x="126.3" y="109">4</text>
<text x="126.3" y="111.5">5</text>
<text x="140.9" y="109">11</text>
<text x="140.9" y="111.5">10</text>
<text x="126.3" y="114">6</text>
<text x="126.3" y="116.6">7</text>
<text x="141.5" y="114">9</text>
<text x="141.5" y="116.6">8</text>
<text x="34.9" y="122.9">1</text>
<text x="34.9" y="125.5">2</text>
<text x="67.3" y="122.9">29</text>
<text x="67.3" y="125.5">30</text>
<text x="34.9" y="128">3</text>
<text x="34.9" y="130.6">4</text>
<text x="67.3" y="128">31</text>
<text x="67.3" y="130.6">32</text>
<text x="34.9" y="133.1">5</text>
<text x="34.9" y="135.6">6</text>
<text x="67.3" y="133.1">33</text>
<text x="67.3" y="135.6">34</text>
<text x="34.9" y="138.2">7</text>
<text x="34.9" y="140.7">8</text>
<text x="34.9" y="143.3">9</text>
<text x="67.3" y="138.2">35</text>
<text x="67.3" y="140.7">36</text>
<text x="67.3" y="143.3">37</text>
<text x="34.2" y="145.8">10</text>
<text x="34.2" y="148.3">11</text>
<text x="67.3" y="145.8">38</text>
<text x="67.3" y="148.3">39</text>
<text x="34.2" y="150.9">12</text>
<text x="34.2" y="153.4">13</text>
<text x="34.2" y="156">14</text>
<text x="67.3" y="150.9">40</text>
<text x="67.3" y="153.4">41</text>
<text x="67.3" y="156">42</text>
<text x="149.8" y="150.9">1</text>
<text x="149.8" y="153.4">3</text>
<text x="149.8" y="156">5</text>
<text x="158.7" y="150.9">2</text>
<text x="158.7" y="153.4">4</text>
<text x="158.7" y="156">6</text>
<text x="214.4" y="152" transform="rotate(-90 214.4 152)">1</text>
<text x="34.2" y="158.5">15</text>
<text x="34.2" y="161">16</text>
<text x="67.3" y="158.5">43</text>
<text x="67.3" y="161">44</text>
<text x="149.8" y="158.5">7</text>
<text x="158.7" y="158.5">8</text>
<text x="214.4" y="156.8" transform="rotate(-90 214.4 156.8)">2</text>
<text x="34.2" y="163.6">17</text>
<text x="34.2" y="166.1">18</text>
<text x="67.3" y="163.6">45</text>
<text x="67.3" y="166.1">46</text>
<text x="34.2" y="168.7">19</text>
<text x="34.2" y="171.2">20</text>
<text x="34.2" y="173.7">21</text>
<text x="67.3" y="168.7">47</text>
<text x="67.3" y="171.2">48</text>
<text x="67.3" y="173.7">49</text>
<text x="34.2" y="176.3">22</text>
<text x="34.2" y="178.8">23</text>
<text x="67.3" y="176.3">50</text>
<text x="67.3" y="178.8">51</text>
<text x="34.2" y="181.4">24</text>
<text x="34.2" y="183.9">25</text>
<text x="67.3" y="181.4">52</text>
<text x="67.3" y="183.9">53</text>
<text x="34.2" y="186.4">26</text>
<text x="34.2" y="189">27</text>
<text x="34.2" y="191.5">28</text>
<text x="67.3" y="186.4">54</text>
<text x="67.3" y="189">55</text>
<text x="67.3" y="191.5">56</text>
</g>
<g font-size="1.8" fill="#0f0f0f">
<text x="163.8" y="22.5">Sensor_Out</text>
<text x="245.1" y="25.1">Debugging+</text>
<text x="73.7" y="47.9">op op</text>
<text x="255.3" y="45.4">Debugging-</text>
<text x="105.4" y="83.5">PHOTORESISTOR_SIGNAL</text>
<text x="151.1" y="89.8">Vout1</text>
<text x="152.4" y="106.3">VIND+</text>
<text x="107.9" y="108.9">IN1</text>
<text x="107.9" y="111.4">VINB+</text>
<text x="151.1" y="111.4">Vout1</text>
<text x="155.9" y="116.5">ADJUSTABLE RESISTOR VALUE</text>
<text x="254" y="116.5">ADJUSTABLE RESISTOR VALUE</text>
<text x="152.4" y="125.4">RA0_input</text>
<text x="219.7" y="121.6">PHOTORESISTOR_SIGNAL</text>
<text x="250.2" y="141.9">VINB+</text>
<text x="274.3" y="143.2">VIND+</text>
<text x="223.5" y="145.7">IN1</text>
<text x="87.6" y="155.9">RA0_input</text>
<text x="106.1" y="150.8">Sensor_Out</text>
<text x="167.6" y="150.8">ExtraSensor_Out</text>
<text x="13.8" y="173.6">Debugging+</text>
<text x="82.5" y="173.6">ExtraSensor_Out</text>
<text x="13.8" y="176.2">Debugging-</text>
</g>
<g font-size="1.8" fill="#840084">
<text x="223.2" y="34.9">1K</text>
<text x="226.8" y="34.9">OHM 1%</text>
<text x="235.9" y="34.9">1/4W</text>
<text x="242.3" y="34.9">AXIAL</text>
<text x="107" y="38.5">Rated</text>
<text x="113.6" y="38.5">Voltage:</text>
<text x="122.4" y="38.5">50V</text>
<text x="61.4" y="58.5">Rated</text>
<text x="68" y="58.5">Voltage:</text>
<text x="76.8" y="58.5">100V</text>
<text x="93" y="56.2">Rated</text>
<text x="99.6" y="56.2">Voltage:</text>
<text x="108.4" y="56.2">50V</text>
<text x="230" y="56.7">1K</text>
<text x="233.7" y="56.7">OHM 1%</text>
<text x="242.8" y="56.7">1/4W</text>
<text x="249.2" y="56.7">AXIAL</text>
<text x="232.2" y="70.2">Rated</text>
<text x="232.4" y="68.2">.1uF</text>
<text x="238.8" y="70.2">Voltage:</text>
<text x="247.6" y="70.2">50V</text>
<text x="229.3" y="92.8">Set</text>
<text x="233.4" y="92.8">Value</text>
<text x="239.8" y="92.8">9.45</text>
<text x="245.2" y="92.8">kohms</text>
<text x="144.2" y="96.6">1K</text>
<text x="147.8" y="96.6">OHM 1%</text>
<text x="156.9" y="96.6">1/4W</text>
<text x="163.3" y="96.6">AXIAL</text>
<text x="255.9" y="107.8">1K</text>
<text x="259.6" y="107.8">OHM 1%</text>
<text x="268.7" y="107.8">1/4W</text>
<text x="275.1" y="107.8">AXIAL</text>
<text x="194.2" y="111.1">1K</text>
<text x="197.9" y="111.1">OHM 1%</text>
<text x="207" y="111.1">1/4W</text>
<text x="213.4" y="111.1">AXIAL</text>
<text x="108.1" y="124.1">1K</text>
<text x="111.8" y="124.1">OHM 1%</text>
<text x="120.9" y="124.1">1/4W</text>
<text x="127.3" y="124.1">AXIAL</text>
<text x="189.4" y="135.5">1K</text>
<text x="193" y="135.5">OHM 1%</text>
<text x="202.2" y="135.5">1/4W</text>
<text x="208.5" y="135.5">AXIAL</text>
<text x="88" y="139">Rated</text>
<text x="94.5" y="139">Voltage:</text>
<text x="103.3" y="139">50V</text>
<text x="261.3" y="149.5">1K</text>
<text x="264.9" y="149.5">OHM 1%</text>
<text x="269.3" y="147.4">1k</text>
<text x="274" y="149.5">1/4W</text>
<text x="280.4" y="149.5">AXIAL</text>
<text x="188.4" y="155.3">1K</text>
<text x="192" y="155.3">OHM 1%</text>
<text x="201.1" y="155.3">1/4W</text>
<text x="207.5" y="155.3">AXIAL</text>
<text x="231.3" y="151.5">1K</text>
<text x="235" y="151.5">OHM 1%</text>
<text x="244.1" y="151.5">1/4W</text>
<text x="250.4" y="151.5">AXIAL</text>
<text x="119.5" y="168.8">Rated</text>
<text x="126" y="168.8">Voltage</text>
<text x="134.2" y="168.8">:</text>
<text x="136" y="168.8">50V</text>
</g>
</svg>
